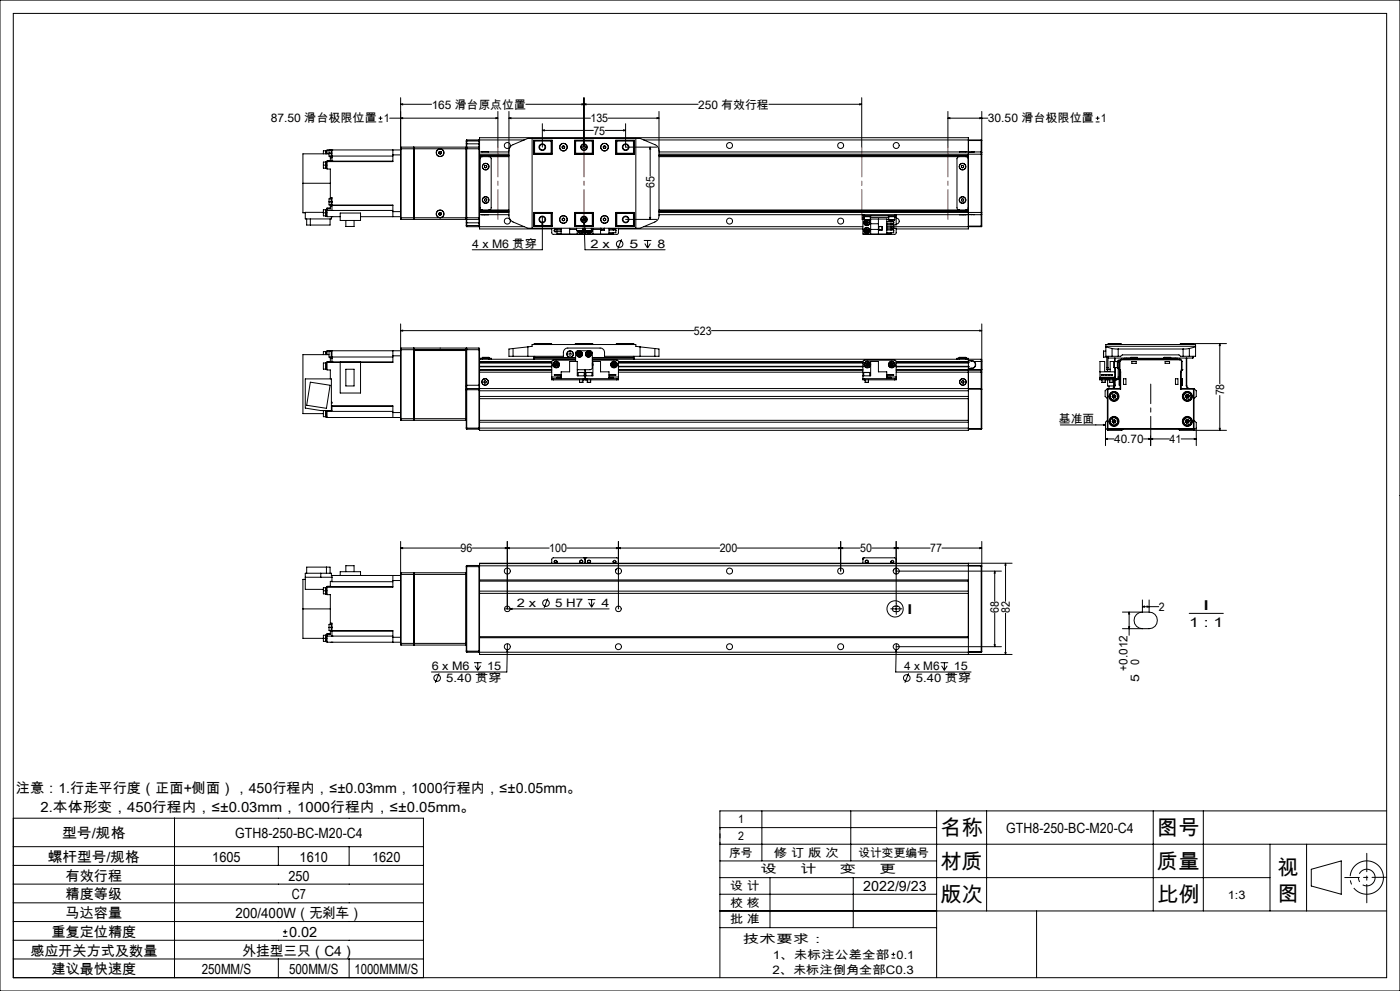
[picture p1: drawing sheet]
<svg xmlns="http://www.w3.org/2000/svg" width="420mm" height="297mm" viewBox="0 0 420 297" stroke-linecap="round" stroke-linejoin="round" font-family="sans-serif">
<g fill="none" stroke="#000" stroke-width=".3">
<path d="M0 0h420v297h-420zM4 4h412v289h-412zM113.6 36.5h1.1M113.6 35.4h1.1M114.2 34.9v1.1M116.9 35.4h32.5M120.2 35.4l.6-.1v.3zM120.2 31.3l.6-.2v.3zM120.2 29.3v36M120.2 31.3h9.3M148.8 35.3l.6 .1-.6 .2zM149.4 33.4v10.7"/>
<path d="M152.7 35.4l.6-.1v.3zM152.7 33.4v31.6l.3 .8 .9 .7 4.5 1.9h33.6l5.1-2.3 .5-.7 .1-.7v-31.3M152.7 35.4h24.4M157.8 31.3h51.6M162.7 39.1l.6-.2v.3zM162.7 37.1v7M162.7 39.1h15.3M174.6 31.1l.6 .2-.6 .1zM175.2 31.3l.6-.2v.3zM175.2 29.3v14.8M181.5 39.1h6.2M182.4 35.4h15.3"/>
<path d="M187.1 38.9l.6 .2-.6 .1zM187.7 37.1v7h9.3M197.1 35.3l.6 .1-.6 .2zM230.6 31.3h27.9M257.9 31.1l.6 .2-.6 .1zM258.5 29.3v14.8M284.4 35.4l.6-.1v.3zM284.4 35.4h11.9M284.4 33.4v10.7M293.9 35.3l.6 .1-.6 .2zM294.5 33.4v12.3M328.7 36.5h1.1"/>
<path d="M328.7 35.4h1.1M329.3 34.9v1.1M90.9 54.9v8.9h.7M90.9 54.9h8.2M97 49.5v.9h.7M97 49.5h1.1M97.7 48.6h-.7v.9M97.7 45.1v1M97.9 48.5v2h.2M97.9 45.1v1M98.1 48.5h-.4v2h.2M98.1 45.1l-1.1 .1v.9"/>
<path d="M98.7 46.1h-7.8v8.8M98.7 45.9v.9h.7M98.7 45.9h.9M99.1 59.2h.5v1.3M99.1 59.2v.4M99.1 47.3v.9h-1M99.1 46.8v.5M99.1 44.9v.1M99.1 47.3h.5M99.4 59.6h-.7v.9M99.4 44.9v2h.2M99.4 45h-.7v.9"/>
<path d="M99.6 59.5h-.2v2h.2M99.6 48.3h.1M99.6 47.3v1M99.6 44.9v1.9M99.6 44.9h.1M99.6 46.8v.5M99.6 46.8h18.3M117.9 46.4h2.3M117.9 44.9v1.5M117.9 46.4v2h-19.8M117.9 48.3h-19.8v2.4h1v8.5M120.2 44.9h-22.1v1.2"/>
<path d="M120.3 44.1l-.1 .5h23.7M120.3 44.1v21.7M120.3 44.1h3.8M124.1 44.1v21.7M124.1 44.1l.1 .1M124.2 44.2v.4M124.2 44.6v20.7M124.2 44.2h.1M124.2 44.6v-.5h15.6v.5M131.7 45.6v.4M131.7 46l.4 .1M131.9 45.4l.4 .1"/>
<path d="M131.9 45.4l-.2 .2M132.3 45.5l.1 .4M132.4 45.9l-.3 .2M139.8 44.6v20.7M139.8 44.2h.1M139.9 44.3v.3M139.9 43.1v1.1M139.9 44.2v.1M139.9 42.3h4M139.9 43.1h4M140 44.1v21.7M140 41.9v2.2"/>
<path d="M140 44.1h3.7M140 41.9l-.1 1.2M140 41.9h3.7M140 44.1l-.1 .2M143.7 44.1v21.7M143.7 41.9v2.2M143.7 44.1l.2 .2M143.7 41.9l.2 .2M143.9 44.3v-3h146.6v4.9M143.9 44.3v.3M143.9 44.6v20.7M143.9 47h8.8"/>
<path d="M143.9 46.6h8.8M143.9 45.5h8.8M143.9 41.9h13.4M143.9 46.2h8.8M144.7 47l-.5 .1-.2 .4v14.9l.2 .4 .5 .1M145.4 49.7l.3-.1 .3 .2v.4l-.3 .1-.4-.2zM145.4 59.7l.4-.2 .2 .3v.4l-.4 .1-.3-.3zM146.5 45.5h-2M146.5 45.5h.1M146.7 47l.5 .1 .2 .4v14.9l-.2 .4-.5 .1M152.7 45.2l.3-1.1 .6-.6 4.8-2h33.6l4.8 2 .6 .6 .3 1.1M159.6 41.5v26.9"/>
<path d="M160.1 45.5h.1M160.1 42h5.5v4.2h-5.5zM160.2 42.3v3.9M160.2 42.3h5.1M160.4 42.1v4M160.4 46.1h5.2M160.4 42.1h5.2M160.4 42.1l-.2 .2M165.3 42.3l.2-.2v4l-.2-.2M165.3 45.9h-5.1l.2 .2M165.3 42.3v3.6M168.7 44.3l.3 .2"/>
<path d="M168.7 43.9v.4M169 43.7l.4 .2M169 43.7l-.3 .2M169.4 44.3l-.4 .2M169.4 43.9v.4M172.4 46.1h5.6M172.4 42h5.6v4.2h-5.6zM172.4 42.1h5.6M172.7 42.3v3.6M172.7 42.3l-.2-.2v4l.2-.2M172.7 45.9h5M172.7 42.3h5"/>
<path d="M177.7 42.3l.2-.2v4l-.2-.2M177.7 42.3v3.6M181 43.9v.4M181 44.3l.4 .2M181.4 43.7l.3 .2M181.4 43.7l-.4 .2M181.7 44.3l-.3 .2M181.7 43.9v.4M184.7 42h5.6v4.2h-5.6zM184.7 46.1h5.3M184.7 42.1h5.3M185 42.3v3.6"/>
<path d="M185 42.3l-.1-.2v4l.1-.2M185 45.9h5.2l-.2 .2M185 42.3h5.2M190 42.1v4M190 42.1l.2 .2M190.2 42.3v3.9M190.2 45.5h.1M190.7 41.5v26.9M193.1 41.9h101.3M195.1 44.1v8.7M195.1 56.3v9.5M195.1 44.1l.1 .6h-.3z"/>
<path d="M197.7 47h92.8M197.7 46.6h92.8M197.7 45.5h93.8M197.7 46.2h96.7M287.8 47l-.7 .5v14.9l.7 .5M287.9 45.5h1.9M288.4 49.7l.4-.1 .3 .2v.4l-.4 .1-.3-.2zM288.5 59.7l.4-.1 .2 .3-.1 .4h-.4l-.2-.3zM289.8 47l.4 .1 .2 .5v14.7l-.2 .5-.4 .1M290.5 46.2v17.5M290.5 42.1h3.9M291.5 45.6h-1v.6"/>
<path d="M291.5 45.5h.8M291.5 45.5v.1M292.2 45.5l-.7 .1M292.2 45.5h2.2M294.4 46.2h.1M294.4 45.5v.7M294.4 45.5l.1 .2M294.4 41.9l.1 .2h-.1M294.4 41.9v.2M294.4 42.1v3.4M294.4 46.2v17.5M294.5 45.7v.5"/>
<path d="M294.5 46.2v17.5M92 65.6v1.8h7v-1.8M93.1 65.6v1.8M97 63.8v.9h.7M97 63.6h-5.4v2h7.8v-.7h.2M97 63.8h1.1M97.7 62.9h-.7v.9M97.9 62.8v2M98.1 62.8h-.4v2h.4M98.1 63.1h19.8M98.7 60.5v.9h.7M98.7 60.5h.9"/>
<path d="M99.1 61.7v.9h-1M99.1 62.3h-1v2.6h4M99.1 61.4v.3M99.1 61.7h.5M99.6 60.5v1M99.6 61.5v.1M99.6 63.1h.1M99.6 61.7v1.4M99.6 64.9h.1M99.6 60.5h.1M99.6 61.6v.1M99.6 61.5h18.3v1.9"/>
<path d="M99.6 61.6h18.3M102.1 63.8h6.1v2.3h-6.1zM103.8 66.1v1.8h2.4v-1.8M108.2 64.9h12M117.9 63.4v1.5M117.9 63.4h2.3M120.2 65.3l.1 .5M120.2 65.3h23.7M120.3 65.8h3.8M124.2 65.3v.4M124.2 65.7h.1M124.2 65.7l-.1 .1"/>
<path d="M124.2 65.3v.5h15.6v-.5M131.7 64.1l.1 .3M131.8 64.4h.4M131.9 63.7l.4 .1M131.9 63.7l-.2 .4M132.3 63.8l.1 .3M132.4 64.1l-.2 .3M139.8 65.7h.1M139.9 65.3v.3M139.9 65.7v1.1M139.9 65.6v.1M139.9 66.8l.1 1.1"/>
<path d="M139.9 67.5h4M139.9 65.6l.1 .2M139.9 66.8h4M140 65.8v2.1M140 65.8h3.7M140 67.9h3.7M143.7 65.8v2.1M143.9 65.3v.3M143.9 65.6v3h21.6M143.9 62.9h8.8M143.9 63.2h8.8M143.9 64.3h8.8"/>
<path d="M143.9 67.9h13.4M143.9 63.7h8.8M143.9 65.6l-.2 .2M143.9 67.8l-.2 .1M143.9 63.3h8.8M144.5 64.3l2 .1M146.5 64.4h.1M160.1 64.3h.1M160.1 63.7h5.5v4.2h-5.5zM160.2 63.7v3.9M160.2 67.6h5.1M160.2 67.6l.2 .2"/>
<path d="M160.4 63.8v4M160.4 63.8h5.2M160.4 63.8l-.2 .1h5.1M160.4 67.8h5.2M162.7 66.6l.1 .6h-.2zM162.7 64.9v10h-21M165.3 63.9l.2-.1v4l-.2-.2M165.3 63.9v3.7M165.5 68.4v1.4l.4 .4h19.2l.4-.4v-1.4M166.3 68.4v.2h2M166.3 68.9v.5h2M166.3 69v.2"/>
<path d="M166.3 68.9h2M166.5 69.4h.4M167.1 68.6v.3a.41 .41 0 0 0-.4-.3 .41 .41 0 0 0-.4 .3M167.1 69.4v.7h1.2M168.3 68.4v1.8M168.7 66l.3 .1M168.7 65.6v.4M169 65.4l.4 .2M169 65.4l-.3 .2M169.4 66l-.4 .1M169.4 65.6v.4M170.9 68.4v1.8"/>
<path d="M170.9 68.8h2.1M172.4 63.8h5.6M172.4 63.7h5.6v4.2h-5.6zM172.4 67.8h5.6M172.7 63.9v3.7M172.7 67.8v.1M172.7 63.9l-.2-.1v4l.2-.2M172.7 63.9h5M172.7 67.6h5M173 69.1h1.7M173 69.1h1.8M173 68.4v.7"/>
<path d="M173.2 69.1v1.1M173.4 67.8v.1M173.9 69.1l.1 .3M174 69.4l.5 .2M174 69.4l.3-.3 .2 .5M174.5 69.1l.3 .1M174.7 69.1h.1M174.8 68.4v.7M174.8 68.9v.3M174.8 65.9h.2zM174.8 66l.2 .2M174.8 69.2l-.3 .4"/>
<path d="M174.9 66l.1 .1M174.9 68.4a.88 .88 0 0 1-.2 1.5 .88 .88 0 0 1-1.2-.8 .9 .9 0 0 0 1.2 .8 .9 .9 0 0 0 .3-1.5M175.1 65.9h-.1M175.1 65.4v.5M175.1 65.6h.5M175.2 64.9v1.7M175.2 66.6l.2 .6h-.3zM175.2 66.6l.3 8.3h24M175.3 70.2h-.3M175.5 65.5v.5M175.5 68.4v1.8M175.6 69.1h.1"/>
<path d="M175.6 69.1h1.8M175.6 68.4v.7M175.8 70.2h.2M176.2 69.1l.1 .3M176.3 69.4l.4 .2M176.6 69.1l-.3 .3M176.7 69.1v.5M176.8 69.1l.4 .2M177 67.8v.1M177.1 69.1l.1 .2M177.2 69.3l-.5 .3M177.4 69.1h.1"/>
<path d="M177.4 68.5a.9 .9 0 0 1-.4 1.4 .9 .9 0 0 1-1.2-.8 .87 .87 0 0 0 1.1 .8 .87 .87 0 0 0 .5-1.3M177.4 68.4v.7M177.7 63.9l.2-.1v4.1M177.7 63.9v3.7M177.7 67.8v.1M177.7 67.6l.2 .2M177.9 68.4v1.8M177.9 68.8h2.3M180.2 68.4v1.8M180.3 68.4v.5h1v-.5M181 65.6v.4M181 66l.4 .1"/>
<path d="M181.3 68.4v.5M181.4 65.4l.3 .2M181.4 65.4l-.4 .2M181.7 66l-.3 .1M181.7 65.6v.4M182.7 68.4v1.8M182.7 68.9h2M184 68.6v.3a.41 .41 0 0 1 .4-.3 .41 .41 0 0 1 .3 .3M184 69.7v.4h-1.3M184.7 69v.2M184.7 63.7h5.6v4.2h-5.6zM184.7 68.4v.2h-2"/>
<path d="M184.7 68.9v.8h-2M184.7 63.8h5.3M184.7 67.8h5.3M185 63.9v3.7M185 63.9l-.1-.1v4l.1-.2M185 67.6h5.2M185.5 68.6h73.4M186.5 71.7l-1.2 2.8M187.7 65.8h9.3M190 63.8v4M190 63.8l.2 .1h-5.2M190.2 63.7v3.9"/>
<path d="M190.2 64.3h.1M190.2 67.6l-.2 .2M193.1 72.1h2.3M193.1 67.9h65.8M193.4 73l.9 1.3M194.3 72.1v2.2M194.9 65.2h.3l-.1 .6zM195.1 73l-.8 1.3M197.7 62.9h92.8M197.7 63.2h92.8M197.7 64.3h61.2M197.7 63.7h96.7"/>
<path d="M197.7 63.3h92.8M258.9 64.3h.5M258.9 64.7h.5M258.9 64.7v.5M258.9 65.2v5h9.6l.4-.4v-1.4h-.8M258.9 64.3v.4M258.9 65.6h.4M258.9 65.2h.4M259.1 70.2h.3M259.2 64.7v.2h2v-.2M259.3 65.9h1.8M259.3 64.9v1"/>
<path d="M259.4 64.3v.4M259.4 64.3h9M259.4 64.7h9M259.5 66.8l.3 .4M259.6 68.9v.5M259.6 68.9l.9 .4M259.6 65.9l-.5 .9M259.6 69.4l.5 .2M259.7 65.9l-.5 .9M259.8 66.3l-.3 .5M259.8 66.3l.5 .9M259.8 67.2h.5"/>
<path d="M260 68.6l-.4 .3M260 68.6l.5 .2M260 68.6l.1 1M260.2 66.3h-.4M260.2 66.3l.3 .4M260.2 66.3l-.4 .9M260.3 65.9a.88 .88 0 0 1 .2 1.6 .88 .88 0 0 1-1.3-.7M260.5 65.9a.9 .9 0 0 1 0 1.6 .9 .9 0 0 1-1.4-.7M260.5 68.8v.5M260.5 68.8l-.9 .6M260.5 69.3l-.4 .3M260.5 66.7l-.2 .5"/>
<path d="M260.5 66.7l-1 .1M261.1 65.9h.1M261.1 65.6h4.9v4.6M261.1 64.9v1M261.1 65.2h5.5M261.2 65.6v4.6M261.2 68.8h2.3M261.2 67.1h2.3M263.5 65.6v4.6M263.6 67.9h1.1v1h-1.1zM264.6 67.9v1M266 66.4h2.1v.5h-2.1"/>
<path d="M266 67.2h2.1v.5h-2.1M266 68.1h2.1v.5h-2.1M266 68.9h2.1v.8h-2.1M266 65.7h.6M266.5 64.7v.2h2v-.2M266.6 65.9h1.8M266.6 64.9v1M267.3 68.6v.3a.41 .41 0 0 1 .4-.3 .41 .41 0 0 1 .4 .3M267.3 65.9v.5M267.3 67.7v.4M267.3 69.7v.4h-1.3M267.3 67.9h27.1"/>
<path d="M267.5 66.4h.4M268.1 66.9l-.4 .3-.4-.3v.3M268.1 66.6v.2M268.1 69v.2M268.4 64.3h.5M268.4 64.7h.5M268.4 64.3v.4M268.4 65.9h.1M268.4 64.9v1M268.4 65.2h.5M268.9 65.4a.9 .9 0 0 1 .9 .9 .9 .9 0 0 1-.9 .9M268.9 64.7v.5"/>
<path d="M268.9 64.3v.4M268.9 65.2v2.2h-.8M268.9 64.3h22.6M287.9 64.3h1.9M290.5 63.7v4.9h-21.6M290.5 63.7v.6h1M290.5 67.8h3.9M291.5 64.3h.7M291.5 64.3h.8M291.5 64.3h.1M292.2 64.3h2.2M294.4 63.7h.1"/>
<path d="M294.4 63.7v.6M294.4 67.8h.1M294.4 67.8v.1M294.4 64.3v3.5M294.5 63.7v.5M294.5 64.2l-.1 .1M294.5 67.8l-.1 .1M294.5 64.2v3.6M120.2 99.1l.6-.1v.2zM120.2 97.1v28.4M120.2 99.1h87.9M213.5 99.1h81"/>
<path d="M293.9 99l.6 .1-.6 .1zM294.5 97.1v13.7M93.1 114.5l5.9 1-1.1 6.9-5.9-.9zM97.7 108.8h-.7v1.8h.7M97.7 105.4h-.7v.9M97.9 108.7h-.2v2h.4M97.9 105.3v1M98.1 108.6h4M98.1 108.7h-.2v2M98.1 105.3h-.4v1M98.7 106.3h-7.8v17.7h6.1M99.1 107.5v.9h-1"/>
<path d="M99.1 107v.5M99.1 105.1v.1M99.1 107.5h.5M99.4 105.1v2h.2M99.4 105.2h-.7v1.8h.7M99.6 108.5h.1M99.6 107.5v1M99.6 105.1v1.9M99.6 107v.5M99.6 107h18.3M102.1 108.5h6.1v9.3h-6.1zM103.8 110.7h2.4v5h-2.4z"/>
<path d="M117.9 105.1v1.5M117.9 106.6h2.3M117.9 108.5h-19.8v2.4h1v2.7M117.9 106.6v2h-9.7M120.2 105.1h-22.1v1.2M120.3 104.3v21.7M120.3 104.3l-.1 .5h23.7M120.3 104.3h3.8M124.1 104.3v21.7M124.1 104.3l.1 .5M124.2 104.8v-.5h15.6v.5M124.2 104.8v20.7"/>
<path d="M124.2 104.9h15.6M139.8 104.8l.1 11.8M139.9 116.6l.1 12M139.9 116.9h4M139.9 115.5h4M140 104.3v12.1M140 104.3l-.1 .5M140 116.4h3.7M140 104.3h3.7M140 116.4v12.2M140 116.4l-.1 .2M143.7 104.3v12.1"/>
<path d="M143.7 104.3l.2 .5M143.7 116.4v12.2M143.7 116.4l.2 .2M143.9 115.5v.9M143.9 117.1h146.6M143.9 118.8h146.6M143.9 104.8v10.7M143.9 119.5h146.6M143.9 116.4h150.5M143.9 107.7h28.8M143.9 108.7h21.6M143.9 109.9h21.6"/>
<path d="M143.9 108.8h21.6M143.9 109.8h21.6M143.9 108.6h21.6M143.9 108.3h21.6M143.9 110.8h21.6M143.9 111.5h21.6M143.9 111h21.6M144 107.7v-.3h3.4v.3M144.7 107.1h2M144.7 107.1v.6M144.7 107.4h1.9M145.3 114.2l.3-.1 .3 .3-.1 .4h-.4l-.2-.3z"/>
<path d="M146.7 107.1v.6M153.9 106.8h15.1v-1.2a1.33 1.33 0 0 1 1.4-1.3h9.6a1.33 1.33 0 0 1 1.4 1.3v1.2h15.1M153.9 104.5l-1.2 .1v2.2h1.2M153.9 104.5v2.3M158.4 104v2.8M158.4 104l1.2-.2v-.5h31.1v.5l1.3 .2M158.4 104l-4.5 .5M160.2 103.1h5.3M160.2 103.1v.2M160.2 106.8v.9M160.4 103h4.9l.2 .1M160.4 107.1h12.3"/>
<path d="M160.4 103v.3M160.4 106.8v.3M160.4 107.1l-.2 .2h12.5M160.4 103l-.2 .1M165.5 113.5h.5M165.5 113.5v.3h.5M165.5 113v.5M165.5 103.1v.2M165.5 113h2.8M166 113.5h9M166 113.8h9M166 113.5v.3"/>
<path d="M166.4 109.4l.3 .3M166.5 108.9l-.1 .5M166.5 108.9l.4 .4M166.9 109.3l-.2 .4M166.9 109.3l.3 .3M167 108.8l-.5 .1M167 108.8l.4 .3M167 108.8l-.1 .5M167.1 113.1v.2h1.2M167.2 109.6l-.5 .1M167.4 109.1l-.2 .5M167.4 109.1l-1 .3"/>
<path d="M168.3 113.5v-2.1h2.6v-3.1h2.3v4.3h4.7v-4.3h2.3v3.1h2.5v2.1M168.3 112.3h-2l2 .1M172.5 103.1l.2-.1h5l.2 .1M172.5 103.1h5.4M172.5 103.1v.2M172.7 107.9l-7 .1-.2 .3v4.7M172.7 108.3v-2.5l.3-.6 4-.1 .7 .4v4.8l-.3 .4-4.2 .1M173.4 106.1l.2 .5M173.4 106.1h.4M173.5 111.7h1.8M173.5 111.7v.9M173.6 105.7l-.2 .4"/>
<path d="M173.6 105.7l.2 .4M173.6 106.6h.5M173.8 114.6h.7M173.8 114.6h.6M173.8 113.8v.8M173.8 106.1l-.2 .5M173.8 106.1l.3 .5M174.1 105.7l.3 .4M174.1 105.7h-.5M174.1 105.7l-.3 .4M174.4 106.1l-.3 .5M174.4 106.1h-.6"/>
<path d="M174.5 114.6h.4M174.9 114.6h-.5M174.9 113.8v.8M175 113.5h1M175 113.8h.5M175 113.5v.3M175.3 111.7v.9M175.5 113.8h.5M175.5 110.8v3M175.8 111.7h1.8M175.8 111.7v.9M176 113.5v.3"/>
<path d="M176 113.5h9M176 113.8h9M176 106.1h.5M176 106.1l.3 .5M176.2 114.6h1M176.2 113.8v.8M176.2 105.7l-.2 .4M176.2 105.7l.6 .9M176.3 106.6h.5M176.5 106.1l-.2 .5M176.8 105.7l.2 .4M176.8 105.7h-.6"/>
<path d="M176.8 105.7l-.3 .4M177 106.1l-.2 .5M177 106.1h-.5M177.2 113.8v.8M177.6 111.7v.9M177.7 108.7l.2 .5-.2 .6M177.7 107.9l7.6 .1 .2 .3v4.7M177.7 108.9v.7M177.7 109v.5M177.7 107.7h116.7M177.7 107.1h12.3M177.9 103.1v.2"/>
<path d="M182.7 112.3h2l-2 .1M183.7 109l.1 .5M183.7 109l.5 .3M183.8 109.5l.4 .3M184 113.1v.2h-1.3M184.1 108.8l-.4 .2M184.1 108.8l.5 .2M184.1 108.8l.1 .5M184.2 109.3l-.4 .2M184.2 109.3v.5M184.2 109.3l.4 .2M184.6 109v.5"/>
<path d="M184.6 109l-.4 .3M184.6 109.5l-.4 .3M184.9 103.1h5.3M184.9 103.1v.2M185 113.5h.5M185 113.5v.3M185.5 113.5v.3h-.5M185.5 113v.5M185.5 108.7h73.4M185.5 109.9h73.4M185.5 108.8h73.4M185.5 109.8h73.4"/>
<path d="M185.5 108.6h73.4M185.5 108.3h73.4M185.5 113l-2.8 .1M185.5 110.8h73.4M185.5 111.5h73.4M185.5 111h73.4M190 103h-5l-.1 .1M190 103v.3M190 106.8v.3M190 107.1l.2 .2h-12.5M190 103l.2 .1M190.2 103.1v.2"/>
<path d="M190.2 106.8v.9M192 104v2.8M192 104l4.5 .5M196.5 104.5l1.2 .1v2.2h-1.2M196.5 104.5v2.3M258.9 113.5h.5M258.9 112.6h2.3v-4.3h2.3v3.1h2.5v2.1M259.1 111.7h1.8M259.1 111.7v.9M259.4 113.5h9M259.4 113.8h9M259.4 113.5v.3"/>
<path d="M259.5 114.6h1M259.5 113.8v.8M259.8 109.5l.3 .2M259.8 109v.5M259.8 109l.4 .3M260.2 109.3l-.4 .2M260.2 109.3l-.1 .4M260.2 109.3l.4 .3M260.2 108.8l-.4 .2M260.2 108.8l.5 .3M260.2 108.8v.5M260.5 113.8v.8"/>
<path d="M260.6 109.6l-.5 .1M260.7 109.1l-.1 .5M260.7 109.1l-.5 .2M260.9 111.7v.9M266 112.3h2.1l-2.1 .1M267.1 109v.5M267.1 109l.4 .3M267.1 109.5l.5 .3M267.3 113.1v.2h-1.3M267.5 108.8l-.4 .2M267.5 108.8l.4 .2M267.5 108.8v.5"/>
<path d="M267.5 109.3l-.4 .2M267.5 109.3l.1 .5M267.5 109.3l.5 .2M267.9 109l.1 .5M267.9 109l-.4 .3M268 109.5l-.4 .3M268.4 113.5h.5M268.4 113.5v.3M268.9 108.6l21.6 .1M268.9 113v-4.7l-.3-.3-9.3-.1-.4 .4v5.5h.5M268.9 113.5v.3h-.5M268.9 113v.5"/>
<path d="M268.9 108.7h21.6M268.9 109.9h21.6M268.9 108.8h21.6M268.9 109.8h21.6M268.9 108.3h21.6M268.9 113l-2.9 .1M268.9 110.8h25.5M268.9 111h21.6M287.8 107.1h.1M287.8 107.4h-.7v.3M287.8 107.4h2.6v.3M287.8 107.1h2"/>
<path d="M287.8 107.1v.6M287.8 107.4h1.9M288.7 114.1l.4 .1 .1 .3-.2 .3h-.4l-.1-.4zM289.8 107.1v.6M290.5 109.9h-21.6M290.5 108.3v2.7M290.5 111v18h-146.6v-12.6M290.5 108.7h.1M290.5 109.9h.1M290.5 116.6h3.9M290.5 110.5h1M290.5 110.3h1"/>
<path d="M290.5 110.9h3.9M290.5 108.2h1M291.5 108.1h-1v-.4v.6M291.5 108.2l.7 .2M291.5 108.1l.7 .2M291.5 108.1v.1M291.5 110.3v.2M292.2 108.4a1.09 1.09 0 0 1 .4 1.2 1.09 1.09 0 0 1-1.1 .7M292.2 108.3a1.17 1.17 0 0 1 .5 1.4 1.17 1.17 0 0 1-1.2 .8M292.2 108.3h2.2M292.2 108.3v.1M294.4 116.4v.2"/>
<path d="M294.4 116.4l.1 .2h-.1M294.4 107.7v.6M294.4 107.7l.1 .1v.5h-.1M294.4 110.8h.1M294.4 110.8v.1M294.4 111.5h.1M294.4 110.9v.6M294.4 108.3v2.5M294.4 111.5v4.9M294.4 116.6v11.9M294.4 111.5h-25.5M294.5 110.8l-.1 .1"/>
<path d="M294.5 110.8h.1M294.5 110.8v.7M294.5 111.5v17M330 111.4h4.5M330.1 113.1h4.3v.2h-4.3zM330.4 112.3l.8 .1zM330.4 113.5h-.5v.3h.5M330.4 113.5h4.6M330.4 113.8h1.4M330.4 113.5v.3M330.6 114.6h1M330.6 113.8v.8"/>
<path d="M331 107h.1M331 106.9v.1M331.1 105.2l-.1 1.7M331.1 105.2v1.7M331.1 107h.9M331.1 105.2h.7M331.1 106.9v.1M331.6 112.3l.5 .1zM331.6 113.8v.8M331.8 113.8h.9M331.8 113.5v.3M331.8 103.8h26.9"/>
<path d="M331.8 104l1.8 .5M332 110.1v.7h.4v-.7M332 110.1h.4M332 106.8v3.3M332.2 116.6l.2-.2v.2M332.2 116.6h.2M332.2 116.6v11.9M332.3 113.8v1.9h1.8M332.3 110.8v.5M332.4 110.7h.7M332.4 103.1h4M332.4 116.6h3.8"/>
<path d="M332.4 103.1v.2M332.4 106.8v3.3M332.4 116.6v11.9M332.4 107.1l.1 .2M332.4 112.3l.5 .1zM332.5 103h3.7M332.5 107.3h6.7M332.5 103v.3M332.5 106.8v.5M332.5 103l-.1 .1M332.7 115.7v.7M332.7 113.8h2.3"/>
<path d="M332.7 113.5v.3M332.9 114.6h1M332.9 113.8v.8M333.3 112.3l.5 .1zM333.6 104.5l1.9 .1M333.6 106.8h1.9M333.6 106.8h-1.8v-3.5h26.9v3.5h-1.9M333.6 104.5v2.3M333.7 118.9l.3 .4M333.8 118.4l-.1 .5M333.8 118.4l.4 .4M333.9 113.8v.8"/>
<path d="M334.1 113.8v2.4M334.2 108.4h.1M334.2 108.4v1.8M334.2 108.4h1M334.2 110.2h1M334.2 118.8l-.5 .1M334.2 118.8l-.2 .5M334.2 118.8l.4 .4M334.4 115.5a.96 .96 0 0 1-1 .9M334.4 115.5h.1M334.4 118.2l.4 .5M334.4 118.2l-.6 .2"/>
<path d="M334.4 118.2l-.2 .6M334.4 107.3v1M334.4 113.8v1.7M334.5 108.4l-1.4-.1v3h-1.7v-3h-1.4v5.2M334.5 110.2v3.3M334.5 115.5l-.5 .9M334.5 107.3v1.1M334.5 113.8v1.7M334.6 119.2l-.6 .1M334.8 118.7l-.2 .5M334.8 118.7l-.6 .1M335 113.5v.3"/>
<path d="M335.5 108.3h-.3v2h.3M335.5 113l-.5 .5M335.5 108.4h.3M335.5 113h.3M335.5 106.8h.7l.5-.4h17l.5 .4h.7M335.5 104.6v2.2M335.5 108.4v4.6M335.5 104.6h19.4M335.8 115.4h.1M335.8 113.5h.1M335.8 113.5v1.9M335.8 113.4v.1"/>
<path d="M335.8 110.8l.2 .7M335.8 110.8h.1M335.8 108.3v-.4h-.3v.5M335.8 113a.84 .84 0 0 1-.8 .8M335.8 110.8l.1 .1M335.8 110.8h.2M335.8 108.3h.2M335.8 113.4v2.1M335.8 113.4h.2M335.8 115.5h.2M335.8 108.3v4.7M335.9 110.9l.1 .6"/>
<path d="M336 113.4v.1M336 115.5h.1M336 110.8h.1M336 110.8l.2 .7M336 110.8l-.1 .1M336 113.4v2.1M336 108.3v2.5M336 111.5h.2M336 116.4l.2 .2M336 116.4h-3.8l-.7 .7v1.7l.7 .7M336 111.5v4.9M336.2 103v.3"/>
<path d="M336.2 111.5v5.1M336.2 103l.2 .1M336.4 103.1v.2M336.5 107.7v.1M336.5 107.8l-.5 .5M336.5 107.7l-.5 .2-.2 .4M336.5 107.7h17.4M336.5 107.8h17.4M337 113.5h.8v1.7h-.8zM337.9 107.4h-.7v.3M337.9 107.4h14.6M337.9 107.4v.3"/>
<path d="M339.2 107.3l.1 .1M339.2 107.3h2M339.2 107.1h2M339.2 107.1v.3M339.5 108.3h1.4v.6h-1.4zM341.2 107.1h-2M341.2 107.3v.1M341.2 107.1h.1M341.2 107.1v.2M349.2 107.3v.1M349.2 107.1h2M349.2 107.3h2"/>
<path d="M349.2 107.1v.2M349.5 108.3h1.4v.6h-1.4zM351.2 107.3v.1M351.2 107.3h6.7M351.2 107.1v.3M352.5 107.4h.7v.3M352.5 107.4v.3M352.6 113.5h.8v1.7h-.8zM353.9 107.8l.5 .5M353.9 107.7v.1M353.9 107.7l.6 .2 .1 .4M354 103.1h4"/>
<path d="M354 103.1v.2M354.2 111.5h.2M354.2 116.6h3.8M354.2 103v.3M354.2 111.5v5.1M354.2 103l-.2 .1M354.4 115.4v.1M354.4 116.4l-.2 .2M354.4 116.4h3.8l.7 .7v1.7l-.7 .7M354.4 111.5v4.9M354.4 110.8l.1 .1M354.4 110.8l-.2 .7"/>
<path d="M354.4 113.4v.1M354.4 110.8h.1M354.4 110.8h.2M354.4 108.3h.2M354.4 113.4v2.1M354.4 113.4h.2M354.4 115.5h.2M354.4 108.3v2.5M354.5 110.9l-.1 .6M354.6 113.4v2.1M354.6 110.8h.1M354.6 110.8l-.2 .7"/>
<path d="M354.6 110.8l-.1 .1M354.6 108.3v2.5M354.9 106.8h1.9M354.9 104.6v2.2M355.6 118.9l.4 .4M355.8 118.4l-.2 .5M355.8 118.4l.8 .8M355.9 115.5l.2 .6 .3 .3M355.9 115.5h.1M355.9 107.3v8.2M356 115.5a1.02 1.02 0 0 0 1 .9M356 107.3v8.2"/>
<path d="M356.2 118.8l-.2 .5M356.2 118.8l-.6 .1M356.4 118.2l-.6 .2M356.4 118.2l.4 .5M356.4 118.2l-.2 .6M356.6 119.2l-.6 .1M356.8 118.7l-.2 .5M356.8 118.7l-.6 .1M356.8 104.5l-1.9 .1M356.8 104.5v2.3M357.9 106.8v.5M358 116.6h.2"/>
<path d="M358 116.6v-.2l.2 .2M358 103.1l-.1-.1v.3M358 103.1v.2M358 106.8l-.1 .5M358 116.6v11.9M358.2 116.6v11.9M358.7 104l-1.9 .5M365.9 103v12M365.9 118.5v10.5M365.9 103l.2 .6h-.3zM367.9 103h-13.7M97 124v.9h.7"/>
<path d="M97 123v1M97.7 123v2h.4M97.9 123v2M98.1 123.3v1.8h22.1M98.1 123v.3M98.1 123.3h19.8M99.4 125.1h.1M99.4 123v-9.4h-7.8v8.7l4.6 .7h3.4v-1.4h18.3v2M99.4 120.5h.2l-.2 .3M99.6 125.1h.1M99.6 121.8h18.3M117.9 123.6v1.5"/>
<path d="M117.9 123.6h2.3M120.2 125.5l.1 .5M120.2 125.5h19.7M120.3 126h3.8M124.2 125.5v.4M124.2 125.9l.1 .1M124.2 125.9l-.1 .1M124.3 126v-21.1l15.6 .2-.1 20.9M124.3 126h15.5M139.9 128.2h4M139.9 125.9l-.1 .1M140 128.6h3.7"/>
<path d="M143.9 128.3h146.6M143.9 126.5h146.6M143.9 126h146.6M143.9 128.5l-.2 .1M290.5 128.6h3.9M290.5 128.5h3.9M294.4 128.5v.1M294.4 128.5h.1M294.5 128.5l-.1 .1M318.1 127.3h13.5M331 127.2l.6 .1-.6 .2zM331.6 128.3l.7 .7h4.2l.4-.4"/>
<path d="M331.6 131.5l.6-.1v.3zM331.6 131.5h2.6M332.2 128.5h.2M332.2 128.5l.2 .1M332.2 126l-.6 .5v7.1M332.4 128.5v.1M332.4 128.6h25.6M332.4 128.5h25.6M333.7 126.4l.3 .5M333.8 125.9l-.1 .5M333.8 125.9l.4 .4M334.2 126.3l-.2 .6"/>
<path d="M334.2 126.3l.4 .4M334.2 126.3l-.5 .1M334.4 125.8l-.6 .1M334.4 125.8l.4 .3M334.4 125.8l-.2 .5M334.6 126.7l-.6 .2M334.8 126.1l-.2 .6M334.8 126.1l-.6 .2M343.1 131.5h7.7M344.6 131.4l.6 .1-.6 .2zM345.2 131.5l.6-.1v.3zM345.2 130.7v2.9"/>
<path d="M353.6 128.6l.3 .4h14M354.4 131.5h4.5M355.6 126.4l.4 .5M355.8 125.9l-.2 .5M355.8 125.9l.8 .8M356.4 125.8l.4 .3M356.4 125.8l-.6 .1M356.4 125.8l-.4 1.1M356.6 126.7l-.6 .2M356.8 126.1l-.2 .6M356.8 126.1l-1.2 .3M358 128.5h.2"/>
<path d="M358 128.5v.1M358.2 128.5l-.2 .1M358.2 126l.7 .6v7M358.3 131.4l.6 .1-.6 .2zM358.9 128.3l-.7 .7M365.8 128.4h.3l-.2 .6zM91.6 173.6h-.7v8.9M91.6 173h8M92 171.8v-1.8h7v1.8M96.2 171.8v1.2M97 177.1v.9h.7M97 177.1h1.1"/>
<path d="M97.7 176.1h-.7v1M97.9 176.1h-.2v1.9h.4M97.9 170v1.8M98.1 176h-.2v2M98.1 176v2.2h1v8.6M99.6 174.3l-.5-.1v1.5h-1M99.6 172.5v1.8M99.6 174.3h18.3M102.1 172.5v-1.2h6.1v1.2M103.8 171.3v-1.8h2.4v1.8M117.9 175.8l-19.8 .2M117.9 172.5v1.5"/>
<path d="M117.9 174v2h-19.8M117.9 174h2.3M120.2 164.2l.6-.1v.3zM120.2 162.3v30.5M120.2 164.2h18M120.2 172.5h-20.8v-.7h-7.8v4.8h5.4M120.3 171.7v21.6M120.3 171.7l-.1 .5h19.7M120.3 171.7h3.8M124.1 171.7v21.6M124.1 171.7l.1 .1M124.2 171.8v21.4"/>
<path d="M124.2 171.8v.4M124.2 172.2v20.6M139.8 171.7h-15.6M139.9 171.8v21.4M139.9 169.9h4M140 169.5v26M140 169.5h3.7M143.7 169.5v26M143.7 169.5l.2 .1M143.9 177.8h146.6M143.9 173.8h146.6M143.9 174.2h146.6"/>
<path d="M143.9 169.6h146.6M143.9 168.9h146.6M143.9 177.2h146.6M151.6 164.1l.6 .1-.6 .2zM152.2 164.2l.6-.1v.3zM152.2 162.3v20.2M164.4 179.3l-1.2 2.9M164.7 164.2h-23M166.3 168.2v.3l.8-.1v-.2M166.5 168h.4M174.2 168.8a.5 .5 0 0 1-.2-.8 .5 .5 0 0 1 .8 0 .5 .5 0 0 1-.2 .8M175.3 167.2h.5"/>
<path d="M175.5 167.2v1.6M176.4 179.7h2.2M176.5 168.8a.5 .5 0 0 1-.2-.8 .5 .5 0 0 1 .8 0 .5 .5 0 0 1-.2 .8M177.5 179.7v2.3M184 168.2v.2l.7 .1v-.3M184.7 170.7v.1M184.8 170.6l-.2 .4M184.9 164.1l.6 .1-.6 .2zM185.5 167.7l-.4-.5h-9.2l-.4 .5-.4-.5h-9.2l-.4 .4v1.2M185.5 164.2l.6-.1v.3zM185.5 162.3v20.2M215.9 164.2h-45.8"/>
<path d="M221.2 164.2h36.8M251.6 164.1l.6 .1-.6 .2zM252.2 164.2l.6-.1v.3zM252.2 162.3v8.9M258.9 167.7l.4-.5h9.2l.4 .5M259.1 167.2h-.2v1.6M259.9 168.8a.5 .5 0 0 1-.3-.8 .5 .5 0 0 1 .8 0 .5 .5 0 0 1-.2 .8M261.6 164.2h17.4M267.3 168.2v.2l.8 .1M268.1 170.6l-.1 .4M268.1 168.2v.2M268.1 170.7v.1"/>
<path d="M268.3 164.1l.6 .1-.6 .2zM268.9 164.2l.6-.1v.3zM268.9 171.2h31.5M268.9 162.3v18.5M282.6 164.2h11.9M290.5 168.8v27.3M290.5 169.5h3.9M290.5 169.6h3.9M293.9 164.1l.6 .1-.6 .2zM294.4 169.5l.1 .1h-.1M294.4 169.5v.1M294.4 169.6v25.7"/>
<path d="M294.5 162.3v33M298.4 171.2v9M298.4 171.2l.2 .6h-.3zM301.7 168.8v11.4M301.7 168.8l.1 .6h-.3zM303.6 168.8h-159.7v27.3h159.7M342.7 179.8v3.6a2.49 2.49 0 0 0-2.5 2.5 2.49 2.49 0 0 0 2.5 2.5M344.7 179.8v3.6M90.9 182.5v8.8h7.2M90.9 182.5h8.2M97.7 190.4h-.7v1.8h.7M97.9 190.3v2"/>
<path d="M98.1 190.3h-.4v2h.4M98.1 190.6h19.8M98.7 188v.9h.7M98.7 188h.9M99.1 186.8h.5v1.2M99.1 186.8v.3M99.1 189.2v.9h-1M99.1 189.9h-1v2.6h19.8M99.1 188.9v.3M99.1 189.2h.5M99.4 187.1h-.7v.9M99.4 192.5h.2"/>
<path d="M99.6 192.5h.1M99.6 188v1.1M99.6 187h-.2v2h18.5v2M99.6 190.6h.1M99.6 189.1v1.5M99.6 190.5v.2M99.6 189.1h18.3M117.9 191v1.5M117.9 192.5h2.3M117.9 191h2.3M120.2 192.8l.1 .5M120.2 192.8h19.7"/>
<path d="M120.3 193.3h3.8M124.2 192.8v.4M124.2 193.2l-.1 .1M124.2 193.2l15.6 .1M139.9 195.1h4M140 195.5h3.7M142.2 198.6h2.3M142.5 199.5l.8 1.4M143.3 198.6v2.3M143.9 195.5h150.5M143.9 191.1h146.6M143.9 190.8h146.6"/>
<path d="M143.9 195.3l-.2 .2M144.2 199.5l-.9 1.4M151.4 182.5h31.3M152.2 194.7l.1 .6h-.3zM152.2 192.9l-.2 8.5h-22.6M153 182.5l.6-.2v.3zM176.6 180.6l.9 1.4M178.3 180.6l-.8 1.4M267.9 181.9l.6-.3a1.18 1.18 0 0 1 1.5 .6 .81 .81 0 0 1-.8 1.1h-.7a.82 .82 0 0 1-.7-.5 .82 .82 0 0 1 .1-.9zM268 182.5h1.7M268.9 181.6v1.7M268.9 194.7l.1 .6h-.3z"/>
<path d="M268.9 193.8h31.5M268.9 192.9l-.2 8.5h22.6M282.2 198.6h2.2M282.5 199.5l.8 1.4M283.3 198.6v2.3M284.2 199.5l-.9 1.4M290.5 195.3h3.9M294.4 195.3v.2M294.4 195.3h.1M294.5 195.3l-.1 .2M298.3 193.2h.3l-.2 .6zM298.4 183.8v10"/>
<path d="M301.5 195.5h.3l-.1 .6zM301.7 183.8v12.3M336.7 183.4h8M338.6 187.8h.3l-.2 .6zM338.7 183.4v7M338.7 183.4l.2 .6h-.3zM342.7 181.8l.6-.2v.4zM342.7 181.8h4.9M344.1 181.6l.6 .2-.6 .2zM344.7 183.4a2.49 2.49 0 0 1 2.5 2.5 2.49 2.49 0 0 1-2.5 2.5h-8M356.8 183.8h10.2M131.7 201.8l-1.1 2.8"/>
<path d="M272.6 201.8l-1.1 2.8M4 245.2h123v47.8M4 253.7h123M4 259.4h123M52.4 245.2v47.8M83.5 253.7v5.7M104.7 253.7v5.7M216 253h200M216 248h65M216 258h65M228.6 243v15M255.2 243v15"/>
<path d="M281 243v50M296 243v30M346 243v30M361 243v30M381 253v20M392 253v20M416 243h-200v50M4 265h123M4 270.6h123M4 276.2h123M84.9 279.3h1.3M85.5 278.6v1.3"/>
<path d="M216 278h65M216 273h200M216 263h165M216 268h65M231 263v15M256 263v15M311 273v20M393.4 260.5l9-2.5v10l-9-2.5zM4 281.8h123M4 287.4h123M83.5 287.4v5.6M84.9 280.6h1.3"/>
<path d="M104.7 287.4v5.6M267.4 287.2h1.2M267.4 286h1.2M268 285.5v1.1"/>
<circle cx="132" cy="45.8" r="1.18"/>
<circle cx="132" cy="45.8" r="1.13"/>
<circle cx="145.7" cy="59.9" r="1"/>
<circle cx="145.7" cy="49.9" r="1"/>
<circle cx="145.7" cy="59.9" r=".95"/>
<circle cx="145.7" cy="49.9" r=".94"/>
<circle cx="152.2" cy="43.6" r=".9"/>
<circle cx="162.7" cy="44.1" r=".83"/>
<circle cx="162.7" cy="44.1" r=".99"/>
<circle cx="169" cy="44.1" r="1.11"/>
<circle cx="175.2" cy="44.1" r=".41"/>
<circle cx="175.2" cy="44.1" r=".82"/>
<circle cx="175.2" cy="44.1" r=".99"/>
<circle cx="181.4" cy="44.1" r="1.11"/>
<circle cx="187.7" cy="44.1" r=".84"/>
<circle cx="187.7" cy="44.1" r="1"/>
<circle cx="218.9" cy="43.6" r=".89"/>
<circle cx="252.2" cy="43.6" r=".9"/>
<circle cx="268.9" cy="43.6" r=".9"/>
<circle cx="288.7" cy="59.9" r=".95"/>
<circle cx="288.8" cy="49.9" r=".99"/>
<circle cx="288.8" cy="49.9" r=".95"/>
<circle cx="288.8" cy="59.9" r="1"/>
<circle cx="132" cy="64.1" r="1.11"/>
<circle cx="132" cy="64.1" r="1.16"/>
<circle cx="152.2" cy="66.3" r=".9"/>
<circle cx="162.7" cy="65.8" r=".82"/>
<circle cx="162.7" cy="65.8" r=".99"/>
<circle cx="169" cy="65.8" r="1.11"/>
<circle cx="175.2" cy="65.8" r=".41"/>
<circle cx="175.2" cy="65.8" r=".82"/>
<circle cx="175.2" cy="65.8" r="1"/>
<circle cx="181.4" cy="65.8" r="1.11"/>
<circle cx="185.9" cy="73.1" r="1"/>
<circle cx="187.7" cy="65.8" r="1"/>
<circle cx="187.7" cy="65.8" r=".83"/>
<circle cx="218.9" cy="66.3" r=".89"/>
<circle cx="252.2" cy="66.3" r=".9"/>
<circle cx="260" cy="69.1" r=".89"/>
<circle cx="260" cy="69.1" r=".87"/>
<circle cx="145.5" cy="114.5" r="1"/>
<circle cx="145.5" cy="114.5" r=".94"/>
<circle cx="166.9" cy="109.3" r=".9"/>
<circle cx="166.9" cy="109.3" r=".99"/>
<circle cx="166.9" cy="109.3" r=".87"/>
<circle cx="171" cy="106.1" r="1.01"/>
<circle cx="171" cy="106.1" r=".33"/>
<circle cx="171" cy="106.1" r=".9"/>
<circle cx="173.9" cy="106.1" r=".89"/>
<circle cx="173.9" cy="106.1" r=".87"/>
<circle cx="176.5" cy="106.1" r=".87"/>
<circle cx="176.5" cy="106.1" r=".9"/>
<circle cx="184.2" cy="109.3" r=".9"/>
<circle cx="184.2" cy="109.3" r=".86"/>
<circle cx="184.2" cy="109.3" r="1.01"/>
<circle cx="260.2" cy="109.3" r=".87"/>
<circle cx="260.2" cy="109.3" r=".91"/>
<circle cx="260.2" cy="109.3" r="1"/>
<circle cx="267.5" cy="109.3" r=".86"/>
<circle cx="267.5" cy="109.3" r="1.01"/>
<circle cx="267.5" cy="109.3" r=".91"/>
<circle cx="288.9" cy="114.5" r=".95"/>
<circle cx="288.9" cy="114.4" r="1"/>
<circle cx="334.2" cy="118.8" r="1.32"/>
<circle cx="334.2" cy="118.8" r="1.5"/>
<circle cx="334.2" cy="118.8" r="1.14"/>
<circle cx="334.2" cy="118.8" r="1.17"/>
<circle cx="356.2" cy="118.8" r="1.33"/>
<circle cx="356.2" cy="118.8" r="1.17"/>
<circle cx="356.2" cy="118.8" r="1.13"/>
<circle cx="356.2" cy="118.8" r="1.5"/>
<circle cx="334.2" cy="126.3" r="1.49"/>
<circle cx="334.2" cy="126.3" r="1.14"/>
<circle cx="334.2" cy="126.3" r="1.33"/>
<circle cx="334.2" cy="126.3" r="1.17"/>
<circle cx="356.2" cy="126.3" r="1.13"/>
<circle cx="356.2" cy="126.3" r="1.34"/>
<circle cx="356.2" cy="126.3" r="1.49"/>
<circle cx="152.2" cy="171.1" r=".9"/>
<circle cx="166.7" cy="168.4" r=".43"/>
<circle cx="174.4" cy="168.3" r=".4"/>
<circle cx="176.7" cy="168.4" r=".4"/>
<circle cx="184.4" cy="168.3" r=".42"/>
<circle cx="185.5" cy="171.1" r=".9"/>
<circle cx="218.9" cy="171.1" r=".89"/>
<circle cx="252.2" cy="171.2" r=".9"/>
<circle cx="260" cy="168.4" r=".4"/>
<circle cx="267.7" cy="168.4" r=".43"/>
<circle cx="268.9" cy="171.1" r=".9"/>
<circle cx="152.2" cy="182.5" r=".84"/>
<circle cx="152.2" cy="193.8" r=".89"/>
<circle cx="163.8" cy="180.7" r=".99"/>
<circle cx="185.5" cy="182.5" r=".84"/>
<circle cx="185.5" cy="193.8" r=".89"/>
<circle cx="218.9" cy="193.8" r=".88"/>
<circle cx="252.2" cy="193.8" r=".89"/>
<circle cx="268.5" cy="182.5" r="2.45"/>
<circle cx="268.9" cy="193.8" r=".89"/>
<circle cx="131.2" cy="203.2" r="1"/>
<circle cx="272" cy="203.2" r=".99"/>
</g>
<path d="M412.4 262.3a2.5 2.5 0 0 0-4.1-1.1 2.5 2.5 0 0 0 1 4.2 2.5 2.5 0 0 0 3.2-2.9l-.1-.2" fill="none" stroke="#000" stroke-width=".3" stroke-dasharray="30.5 1.3 1.3 1.3" stroke-dashoffset="24.5" stroke-linecap="butt"/>
<path d="M414.8 261.5a5 5 0 0 0-8.3-2 5 5 0 0 0 2.2 8.3 5 5 0 0 0 6.2-6l-.1-.3" fill="none" stroke="#000" stroke-width=".3" stroke-dasharray="30.5 1.3 1.3 1.3" stroke-dashoffset="16.7" stroke-linecap="butt"/>
<path d="M345.2 115.1v15.5" fill="none" stroke="#000" stroke-width=".3" stroke-dasharray="30.5 1.3 1.3 1.3" stroke-dashoffset="24.6"/>
<path d="M268 182.5h-.8M268.9 183.3v.8M268.9 181.6v-.8M269.7 182.5h.8" fill="none" stroke="#000" stroke-width=".3" stroke-dasharray="30.5 1.3 1.3 1.3"/>
<path d="M410 255.7v14.9" fill="none" stroke="#000" stroke-width=".3" stroke-dasharray="30.5 1.3 1.3 1.3" stroke-dashoffset="25"/>
<path d="M403.4 263l12.6-.1" fill="none" stroke="#000" stroke-width=".3" stroke-dasharray="30.5 1.3 1.3 1.3" stroke-dashoffset="26.1"/>
<path d="M216 248v5" fill="none" stroke="#000" stroke-width=".3" stroke-dasharray="30.5 1.3 1.3 1.3" stroke-dashoffset="29.9"/>
<path d="M149.4 65.8v-21.7M175.2 65.8v-21.7M258.5 65.8v-21.7M284.4 65.8v-21.7" fill="none" stroke="#f00" stroke-width=".3" stroke-dasharray="30.5 1.3 1.3 1.3" stroke-dashoffset="21.6"/>
<g fill="#000">
<path d="M331 127.2l.6 .1-.6 .2z"/>
<path d="M120.2 35.4l.6-.1v.3zM148.8 35.3l.6 .1-.6 .2z"/>
<path d="M174.6 31.1l.6 .2-.6 .1zM120.2 31.3l.6-.2v.3zM293.9 35.3l.6 .1-.6 .2zM284.4 35.4l.6-.1v.3zM257.9 31.1l.6 .2-.6 .1zM175.2 31.3l.6-.2v.3z"/>
<path d="M195.1 44.1l.1 .6h-.3zM194.9 65.2h.3l-.1 .6zM298.4 171.2l.2 .6h-.3zM298.3 193.2h.3l-.2 .6zM301.7 168.8l.1 .6h-.3zM301.5 195.5h.3l-.1 .6z"/>
<path d="M120.2 99.1l.6-.1v.2zM293.9 99l.6 .1-.6 .1zM162.7 39.1l.6-.2v.3zM187.1 38.9l.6 .2-.6 .1zM152.7 35.4l.6-.1v.3zM197.1 35.3l.6 .1-.6 .2zM162.7 66.6l-.1 .6h.2zM175.2 66.6l-.1 .6h.3zM345.2 131.5l.6-.1v.3zM358.3 131.4l.6 .1-.6 .2zM120.2 164.2l.6-.1v.3zM151.6 164.1l.6 .1-.6 .2zM152.2 194.7l-.2 .6h.3zM268.9 194.7l-.2 .6h.3zM153 182.5l.6 .1v-.3z"/>
<path d="M344.6 131.4l.6 .1-.6 .2zM331.6 131.5l.6-.1v.3zM293.9 164.1l.6 .1-.6 .2zM268.9 164.2l.6-.1v.3zM344.1 181.6l.6 .2-.6 .2zM342.7 181.8l.6-.2v.4z"/>
<path d="M365.8 128.4h.3l-.2 .6zM365.9 103l.2 .6h-.3z"/>
<path d="M152.2 164.2l.6-.1v.3zM184.9 164.1l.6 .1-.6 .2z"/>
<path d="M185.5 164.2l.6-.1v.3zM251.6 164.1l.6 .1-.6 .2z"/>
<path d="M252.2 164.2l.6-.1v.3zM268.3 164.1l.6 .1-.6 .2z"/>
<path d="M338.7 183.4l.2 .6h-.3zM338.6 187.8h.3l-.2 .6z"/>
</g>
<g font-size="6.3">
<text x="282.1" y="250.3">名称</text>
<text x="347.1" y="250.3">图号</text>
<text x="282.1" y="260.3">材质</text>
<text x="347.1" y="260.3">质量</text>
<text x="383.3" y="262.1">视</text>
<text x="383.3" y="269.9">图</text>
<text x="282.1" y="270.3">版次</text>
<text x="347.1" y="270.3">比例</text>
</g>
<g font-size="4.2">
<text x="4.8" y="237.6">注意：1.行走平行度（正面+侧面），450行程内，≤±0.03mm，1000行程内，≤±0.05mm。</text>
<text x="12.2" y="243.3">2.本体形变，450行程内，≤±0.03mm，1000行程内，≤±0.05mm。</text>
<text x="18.6" y="251.3">型号/规格</text>
<text x="70.6" y="251.3">GTH8-250-BC-M20-C4</text>
<text x="301.9" y="249.5">GTH8-250-BC-M20-C4</text>
<text x="14.4" y="258.3">螺杆型号/规格</text>
<text x="19.7" y="263.9">有效行程</text>
<text x="63.7" y="258.3">1605</text>
<text x="86.5" y="263.9">250</text>
<text x="89.9" y="258.3">1610</text>
<text x="111.7" y="258.3">1620</text>
<text x="19.7" y="269.5">精度等级</text>
<text x="87.6" y="269.5">C7</text>
<text x="259" y="267">2022/9/23</text>
<text x="19.7" y="275.2">马达容量</text>
<text x="70.6" y="275.2">200/400W（无刹车）</text>
<text x="15.4" y="280.8">重复定位精度</text>
<text x="86.7" y="280.8">0.02</text>
<text x="9.1" y="286.4">感应开关方式及数量</text>
<text x="72.7" y="286.4">外挂型三只（C4）</text>
<text x="15.5" y="292">建议最快速度</text>
<text x="60.5" y="292">250MM/S</text>
<text x="86.7" y="292">500MM/S</text>
<text x="106.4" y="292">1000MMM/S</text>
</g>
<g font-size="4.1">
<text x="272" y="184">I</text>
<text x="360.9" y="182.7">I</text>
<text x="356.8" y="187.9">1 : 1</text>
</g>
<g font-size="3.5">
<text x="129.5" y="32.5">165 滑台原点位置</text>
<text x="209.5" y="32.5">250 有效行程</text>
<text x="81.2" y="36.7">87.50 滑台极限位置 1</text>
<text x="177.1" y="36.7">135</text>
<text x="178" y="40.3">75</text>
<text x="296.4" y="36.7">30.50 滑台极限位置 1</text>
<text x="196.3" y="56.3" transform="rotate(-90 196.3 56.3)">65</text>
<text x="141.7" y="74.4">4 x M6 贯穿</text>
<text x="177.1" y="74.4">2 x</text>
<text x="188.9" y="74.4">5</text>
<text x="197.2" y="74.4">8</text>
<text x="208.2" y="100.3">523</text>
<text x="367.2" y="118.5" transform="rotate(-90 367.2 118.5)">78</text>
<text x="317.7" y="126.8">基准面</text>
<text x="334.3" y="132.8">40.70</text>
<text x="350.9" y="132.8">41</text>
<text x="138.2" y="165.5">96</text>
<text x="164.8" y="165.5">100</text>
<text x="215.9" y="165.5">200</text>
<text x="258.1" y="165.5">50</text>
<text x="279.1" y="165.5">77</text>
<text x="155" y="182">2 x</text>
<text x="166.5" y="182">5 H7</text>
<text x="180.4" y="182">4</text>
<text x="299.7" y="183.8" transform="rotate(-90 299.7 183.8)">68</text>
<text x="302.9" y="183.8" transform="rotate(-90 302.9 183.8)">82</text>
<text x="347.7" y="183.1">2</text>
<text x="129.5" y="200.9">6 x M6</text>
<text x="146.1" y="200.9">15</text>
<text x="271.3" y="200.9">4 x M6</text>
<text x="286.1" y="200.9">15</text>
<text x="338.3" y="201" transform="rotate(-90 338.3 201)">+0.012</text>
<text x="341.8" y="199.2" transform="rotate(-90 341.8 199.2)">0</text>
<text x="133.9" y="204.4">5.40 贯穿</text>
<text x="274.8" y="204.4">5.40 贯穿</text>
<text x="341.8" y="204.5" transform="rotate(-90 341.8 204.5)">5</text>
<text x="221.4" y="246.8">1</text>
<text x="221.4" y="251.8">2</text>
<text x="218.8" y="256.8">序号</text>
<text x="232.2" y="256.8">修 订 版 次</text>
<text x="257.5" y="256.8">设计变更编号</text>
<text x="228.2" y="261.8">设</text>
<text x="240.1" y="261.8">计</text>
<text x="252" y="261.8">变</text>
<text x="263.9" y="261.8">更</text>
<text x="219.1" y="266.7">设 计</text>
<text x="368.3" y="269.3">1:3</text>
<text x="219.1" y="271.7">校 核</text>
<text x="219.1" y="276.7">批 准</text>
<text x="222.9" y="282.7">技术要求：</text>
<text x="231.8" y="287.3">1、未标注公差全部 0.1</text>
<text x="231.7" y="291.8">2、未标注倒角全部C0.3</text>
</g>
</svg>
